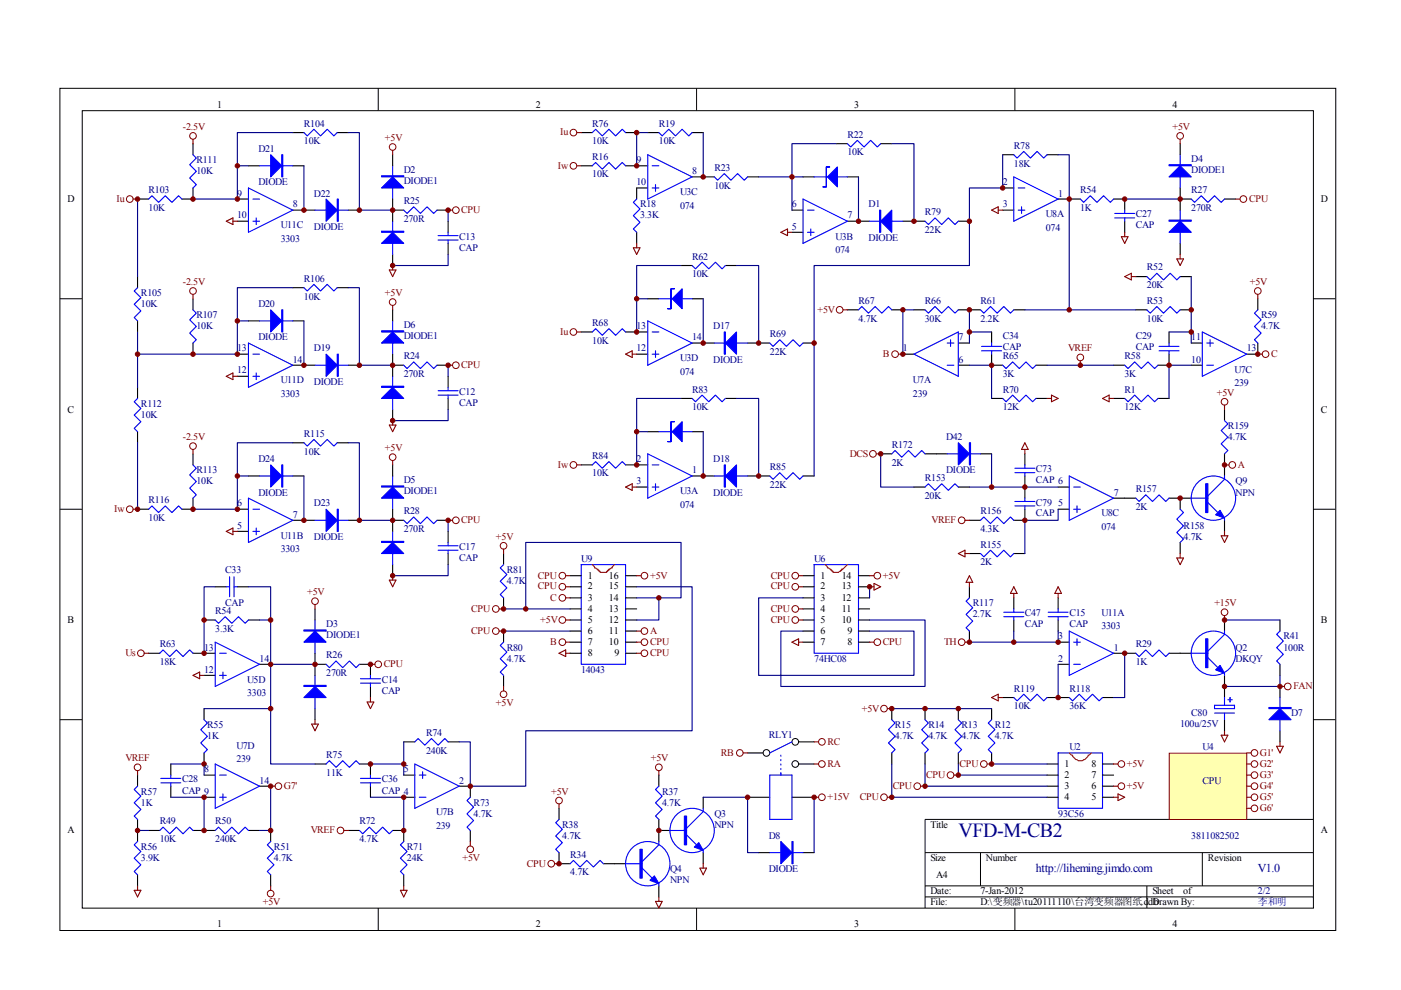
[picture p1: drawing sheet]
<svg xmlns="http://www.w3.org/2000/svg" width="297mm" height="210mm" viewBox="0 0 297 210" stroke-linecap="round" stroke-linejoin="round" font-family="sans-serif">
<g fill="none" stroke="#000" stroke-width=".21">
<path d="M12.7 18.7h270.5v178.6h-270.5zM80.2 18.7v4.7M147.7 18.7v4.7M215.2 18.7v4.7M17.4 23.5h261.1v169h-261.1zM12.7 63.3h4.7M278.4 63.3h4.7M12.7 108h4.7M278.4 108h4.7M12.7 152.6h4.7M278.4 152.6h4.7M278.4 173.7h-82.3v18.8"/>
<path d="M80.2 192.5v4.7M147.7 192.5v4.7M196.1 180.8h82.3M196.1 187.8h82.3M196.1 190.2h82.3M207.9 180.8v7M215.2 192.5v4.7M243.2 187.8v4.7M254.9 180.8v7"/>
<circle cx="162.5" cy="159.6" r=".71"/>
<circle cx="168.6" cy="157.3" r=".71"/>
<circle cx="168.6" cy="162" r=".7"/>
</g>
<g fill="none" stroke="#000" stroke-width=".23">
<path d="M40.9 39.9v2.3h-2.3M40.9 30.5v2.3M52.7 35.2h2.3M62.1 35.2h2.3M62.1 28.1h2.3M71.5 28.1h2.3M83.2 32.8v2.4M123.2 35.2h2.4M123.2 28.1h2.4M132.6 35.2h4.7M132.6 28.1h2.4M137.3 28.1h2.4"/>
<path d="M137.3 39.9h-2.3v2.3M146.7 28.1h2.4M146.7 37.5h4.7M158.5 37.5h2.4M170.3 37.5h2.3M177.3 30.5h2.4M179.7 37.5h2.3M186.7 30.5h2.4M212.6 39.9h2.3M212.6 32.8h2.3M222 32.8h2.3M250.2 30.5v2.3"/>
<path d="M250.2 39.9v4.7M29.2 42.2h2.3M29.2 58.6v2.4M50.3 42.2h2.4M50.3 46.9h2.4M62.1 44.6h4.7M73.8 44.6h2.4M83.2 44.6h2.4M83.2 42.2v4.7M83.2 53.9v2.4M92.7 44.6h2.3M95 46.9v2.4"/>
<path d="M95 51.6v2.3M135 49.3v2.3M144.4 56.3h2.3M153.8 56.3h2.4M167.9 44.6h2.4M167.9 49.3h2.4M179.7 46.9h4.7M191.4 46.9h4.7M203.2 46.9h2.3M212.6 44.6h2.3M224.3 42.2h4.7M236.1 42.2h2.4v2.4"/>
<path d="M238.5 46.9v2.4M240.8 58.6h2.4M250.2 42.2h2.4M250.2 51.6v2.3M250.2 58.6h2.4M259.6 42.2h2.4M29.2 68v2.4M40.9 63.3v2.4M40.9 72.7v2.4M50.3 75.1h2.4M50.3 79.8h2.4M52.7 68h2.3"/>
<path d="M62.1 77.4h4.7M62.1 68h2.3M62.1 61h2.3M71.5 61h2.3M73.8 77.4h2.4M83.2 65.7v2.3M83.2 75.1v4.7M83.2 77.4h2.4M92.7 77.4h2.3M95 79.8v2.3M123.2 70.4h2.4M132.6 70.4h4.7"/>
<path d="M135 75.1h2.3M137.3 63.3h2.4M146.7 72.7h4.7M146.7 63.3h2.4M158.5 72.7h4.7M170.3 72.7h2.3M179.7 65.7h2.3M189.1 65.7h2.3M191.4 75.1h2.4M193.8 65.7h2.3M203.2 77.4h2.3M203.2 72.7h2.3"/>
<path d="M203.2 65.7h4.7M210.2 75.1v2.3h2.4M210.2 70.4v2.3M214.9 65.7h2.4M219.6 77.4h2.4M236.1 77.4h2.4M240.8 65.7h2.4M247.9 75.1v2.3h-2.4M247.9 70.4v2.3M250.2 65.7h2.4M252.6 77.4h2.3M252.6 72.7h2.3"/>
<path d="M266.7 72.7v2.4h-2.4M266.7 63.3v2.4M29.2 82.1v2.4M29.2 91.5v2.4M40.9 96.2v2.4M62.1 93.9h2.3M71.5 93.9h2.3M83.2 86.8v2.4M83.2 98.6v2.3M95 84.5v2.3M123.2 98.6h2.4M132.6 98.6h4.7"/>
<path d="M137.3 91.5h2.4M144.4 84.5h2.3M146.7 91.5h2.4M153.8 84.5h2.4M186.7 96.2h2.4M196.1 96.2h4.7M207.9 96.2h2.3M210.2 84.5h2.4M217.3 96.2v2.4M219.6 84.5h2.4M236.1 84.5h2.4M245.5 84.5h2.4"/>
<path d="M259.6 86.8v2.4M259.6 96.2v4.7M29.2 108h2.3M40.9 105.6v2.4h-2.3M50.3 108h2.4M50.3 112.7h2.4M52.7 100.9h2.3M62.1 110.3h4.7M62.1 100.9h2.3M73.8 110.3h2.4M83.2 108v4.7M83.2 119.7v2.4"/>
<path d="M83.2 110.3h2.4M92.7 110.3h2.3M95 112.7v2.3M95 117.4v2.3M106.8 117.4v2.3M135 103.3h2.3M146.7 100.9h4.7M158.5 100.9h4.7M170.3 100.9h2.3M193.8 103.3h2.3M203.2 103.3h2.3M205.5 110.3h2.4"/>
<path d="M205.5 117.4h2.4M214.9 117.4h2.4M217.3 108v2.3h-2.4M217.3 100.9v4.7M224.3 108h2.4M224.3 103.3h2.4M236.1 105.6h4.7M247.9 105.6h4.7M250.2 105.6v2.4M250.2 115v2.4M259.6 110.3v2.4M31.5 138.5h2.4"/>
<path d="M40.9 138.5h4.7M43.3 131.5h2.3M45.6 124.4h2.4M50.3 124.4h2.4M52.7 131.5h2.3M66.8 129.1v2.4M66.8 138.5v4.7M106.8 126.8v2.3M106.8 133.8v2.4M120.9 138.5h2.3M120.9 131.5h2.3M120.9 124.4h2.3"/>
<path d="M120.9 136.2h2.3M120.9 122.1h2.3M120.9 126.8h2.3M120.9 129.1h2.3M120.9 133.8h2.3M132.6 138.5h2.4M132.6 131.5h2.4M132.6 124.4h2.4M132.6 136.2h2.4M132.6 122.1h2.4M132.6 126.8h2.4M132.6 129.1h2.4"/>
<path d="M132.6 133.8h2.4M170.3 131.5h2.3M170.3 124.4h2.3M170.3 136.2h2.3M170.3 122.1h2.3M170.3 126.8h2.3M170.3 129.1h2.3M170.3 133.8h2.3M182 131.5h2.4M182 124.4h2.4M182 136.2h2.4M182 122.1h2.4"/>
<path d="M182 126.8h2.4M182 129.1h2.4M182 133.8h2.4M205.5 124.4v2.4M205.5 133.8v2.4M214.9 126.8v2.3M214.9 131.5v2.3M224.3 136.2h2.4M224.3 126.8v2.3M224.3 131.5v2.3M236.1 138.5h4.7M247.9 138.5h4.7"/>
<path d="M259.6 131.5v2.3M271.4 131.5v2.3M43.3 143.2h2.3M43.3 150.2v2.4M43.3 159.6v2.4M55 140.9h2.4M66.8 140.9h2.3M66.8 150.2v2.4M76.2 140.9h2.3v2.3M78.5 145.5v2.4M85.6 157.3h2.4M95 157.3h2.4"/>
<path d="M106.8 143.2v2.3M158.5 159.6h3.3M169.3 157.3h3.3M189.1 150.2v2.4M189.1 159.6v2.4M196.1 150.2v2.4M196.1 159.6v2.4M203.2 150.2v2.4M203.2 159.6v2.4M210.2 150.2v2.4M210.2 159.6v2.4M212.6 147.9h2.3"/>
<path d="M222 147.9h4.7M224.3 140.9h2.4M233.8 147.9h2.3M259.6 143.2v4.7M259.6 152.6v2.3M271.4 140.9v2.3M271.4 145.5v2.4M271.4 154.9v2.4M29.2 164.3v2.4M29.2 173.7v4.7M31.5 176.1h2.4M36.2 162v2.3"/>
<path d="M36.2 166.7v2.3M40.9 176.1h4.7M43.3 164.3h2.3M43.3 169h2.3M52.7 176.1h2.3M55 166.7h2.4M57.4 176.1v2.3M66.8 162h2.3M73.8 176.1h2.4M76.2 162h2.3v2.3M78.5 166.7v2.3M83.2 176.1h2.4v2.3"/>
<path d="M85.6 164.3h2.4M85.6 169h2.4M97.4 166.7h2.3v2.3M99.7 176.1v2.3M118.5 171.4v2.3M139.7 176.1h2.3M139.7 164.3v2.4M139.7 173.7v4.7M149.1 169v2.4M158.5 169h4.7M167.9 169h4.7M169.3 162h3.3"/>
<path d="M222 164.3h2.3M222 169h2.3M222 166.7h2.3M222 162h2.3M233.8 164.3h2.3M233.8 169h2.3M233.8 166.7h2.3M233.8 162h2.3M29.2 185.5v2.3M57.4 185.5v2.3M85.6 185.5v2.3M118.5 180.8v2.3h2.4"/>
<path d="M127.9 183.1h4.7M139.7 187.8v2.4M149.1 180.8v2.3M160.9 180.8h2.3M170.3 180.8h2.3"/>
</g>
<g fill="none" stroke="#00f" stroke-width=".23">
<path d="M40.9 32.8l.7 .7-1.4 1.4 1.4 1.4-1.4 1.4 1.4 1.5-.7 .7M52.7 39.9l9.4 4.7-9.4 4.7zM55 35.2h7.1M64.4 28.1l.7 .7 1.5-1.4 1.4 1.4 1.4-1.4 1.4 1.4 .7-.7M83.2 35.2v7M125.6 28.1l.7-.7 1.4 1.4 1.4-1.4 1.4 1.4 1.4-1.4 .7 .7M125.6 35.2l.7-.7 1.4 1.4 1.4-1.4 1.4 1.4 1.4-1.4 .7 .7M137.3 32.8l9.4 4.7-9.4 4.7zM138.3 35.2h1.4M138.3 39.9h1.4M139 39.2v1.4M139.7 28.1l.7 .7 1.4-1.4 1.4 1.4 1.4-1.4 1.4 1.4 .7-.7"/>
<path d="M151.4 37.5l.8 .7 1.4-1.4 1.4 1.4 1.4-1.4 1.4 1.4 .7-.7M172.6 37.5h7.1M179.7 30.5l.7 .7 1.4-1.4 1.4 1.4 1.4-1.4 1.4 1.4 .7-.7M214.9 32.8l.7 .7 1.5-1.4 1.4 1.4 1.4-1.4 1.4 1.4 .7-.7M214.9 37.5l9.4 4.7-9.4 4.7zM215.9 39.9h1.4M250.2 32.8v7.1M31.5 42.2l.7-.7 1.4 1.4 1.4-1.4 1.4 1.4 1.5-1.4 .7 .7M53.6 42.2h1.4M53.6 46.9h1.4M54.3 46.2v1.4M66.8 44.6h7"/>
<path d="M83.2 46.9v7M85.6 44.6l.7 .7 1.4-1.4 1.4 1.4 1.4-1.4 1.4 1.4 .8-.7M92.9 50h4.2M92.9 50.9h4.2M95 49.3v.7M95 50.9v.7M135 42.2l-.7 .7 1.4 1.4-1.4 1.4 1.4 1.4-1.4 1.4 .7 .8M146.7 56.3l.7 .7 1.5-1.4 1.4 1.4 1.4-1.4 1.4 1.4 .7-.7M170.3 42.2l9.4 4.7-9.4 4.7zM171.2 44.6h1.4M171.2 49.3h1.4M171.9 48.5v1.5"/>
<path d="M184.4 46.9h7M196.1 46.9l.7 .7 1.4-1.4 1.5 1.4 1.4-1.4 1.4 1.4 .7-.7M215.9 44.6h1.4M216.6 43.9v1.4M229 42.2l.8 .7 1.4-1.4 1.4 1.4 1.4-1.4 1.4 1.4 .7-.7M236.3 45.3h4.3M236.3 46.2h4.3M238.5 44.6v.7M238.5 46.2v.7M243.2 58.6l.7 .7 1.4-1.4 1.4 1.4 1.4-1.4 1.4 1.4 .7-.7M250.2 44.6v7M252.6 42.2l.7 .7 1.4-1.4 1.4 1.4 1.4-1.4 1.4 1.4 .7-.7"/>
<path d="M29.2 61l-.7 .7 1.4 1.4-1.4 1.4 1.4 1.4-1.4 1.4 .7 .7M40.9 65.7l.7 .7-1.4 1.4 1.4 1.4-1.4 1.4 1.4 1.4-.7 .7M52.7 72.7l9.4 4.7-9.4 4.7zM53.6 75.1h1.4M53.6 79.8h1.4M54.3 79.1v1.4M55 68h7.1M64.4 61l.7 .7 1.5-1.4 1.4 1.4 1.4-1.4 1.4 1.4 .7-.7M66.8 77.4h7M83.2 68v7.1M83.2 79.8v7M85.6 77.4l.7 .7 1.4-1.4 1.4 1.4 1.4-1.4 1.4 1.4 .8-.7"/>
<path d="M125.6 70.4l.7-.7 1.4 1.4 1.4-1.4 1.4 1.4 1.4-1.4 .7 .7M137.3 68l9.4 4.7-9.4 4.7zM138.3 75.1h1.4M138.3 70.4h1.4M139 74.4v1.4M139.7 63.3h7M151.4 72.7h7.1M163.2 72.7l.7 .7 1.4-1.4 1.4 1.4 1.4-1.4 1.5 1.4 .7-.7M182 65.7l.7-.7 1.4 1.4 1.4-1.4 1.5 1.4 1.4-1.4 .7 .7M193.8 75.1l9.4-4.7v9.4zM196.1 65.7l.7 .7 1.4-1.4 1.5 1.4 1.4-1.4 1.4 1.4 .7-.7M200.8 77.4h1.4"/>
<path d="M200.8 72.7h1.4M201.5 72v1.4M207.9 65.7l.7 .7 1.4-1.4 1.4 1.4 1.4-1.4 1.4 1.4 .7-.7M208.1 73.4h4.3M208.1 74.4h4.3M210.2 72.7v.7M210.2 74.4v.7M212.6 77.4l.7 .7 1.4-1.4 1.4 1.4 1.4-1.4 1.4 1.4 .7-.7M238.5 77.4l.7 .7 1.4-1.4 1.4 1.4 1.4-1.4 1.4 1.4 .7-.7M243.2 65.7l.7 .7 1.4-1.4 1.4 1.4 1.4-1.4 1.4 1.4 .7-.7M245.7 73.4h4.3M245.7 74.4h4.3"/>
<path d="M247.9 72.7v.7M247.9 74.4v.7M254.9 70.4l9.4 4.7-9.4 4.7zM255.9 77.4h1.4M255.9 72.7h1.4M256.6 72v1.4M266.7 65.7l-.7 .7 1.4 1.4-1.4 1.4 1.4 1.4-1.4 1.4 .7 .7M29.2 84.5l-.7 .7 1.4 1.4-1.4 1.4 1.4 1.4-1.4 1.4 .7 .7M40.9 98.6l.7 .7-1.4 1.4 1.4 1.4-1.4 1.4 1.4 1.4-.7 .7M64.4 93.9l.7 .7 1.5-1.4 1.4 1.4 1.4-1.4 1.4 1.4 .7-.7M92.9 82.8h4.2M92.9 83.8h4.2"/>
<path d="M95 82.1v.7M95 83.8v.7M125.6 98.6l.7-.7 1.4 1.4 1.4-1.4 1.4 1.4 1.4-1.4 .7 .7M137.3 96.2l9.4 4.7-9.4 4.7zM138.3 98.6h1.4M139.7 91.5h7M146.7 84.5l.7 .7 1.5-1.4 1.4 1.4 1.4-1.4 1.4 1.4 .7-.7M189.1 96.2l.7-.7 1.4 1.4 1.4-1.4 1.4 1.4 1.4-1.4 .7 .7M200.8 96.2h7.1M212.6 84.5l.7 .7 1.4-1.4 1.4 1.4 1.4-1.4 1.4 1.4 .7-.7M215.2 99.3h4.2M217.3 98.6v.7"/>
<path d="M238.5 84.5l.7 .7 1.4-1.4 1.4 1.4 1.4-1.4 1.4 1.4 .7-.7M259.6 89.2l.7 .7-1.4 1.4 1.4 1.4-1.4 1.4 1.4 1.4-.7 .7M31.5 108l.7-.7 1.4 1.4 1.4-1.4 1.4 1.4 1.5-1.4 .7 .7M52.7 105.6l9.4 4.7-9.4 4.7zM53.6 108h1.4M53.6 112.7h1.4M54.3 112v1.4M55 100.9h7.1M66.8 110.3h7M83.2 100.9v7.1M83.2 112.7v7M85.6 110.3l.7 .7 1.4-1.4 1.4 1.4 1.4-1.4 1.4 1.4 .8-.7"/>
<path d="M92.9 115.7h4.2M92.9 116.7h4.2M95 115v.7M95 116.7v.7M106.8 119.7l-.7 .7 1.4 1.4-1.4 1.4 1.4 1.4-1.4 1.5 .7 .7M123.2 119.7h9.4v21.2h-9.4zM138.3 103.3h1.4M139 102.6v1.4M151.4 100.9h7.1M163.2 100.9l.7 .7 1.4-1.4 1.4 1.4 1.4-1.4 1.5 1.4 .7-.7M172.6 119.7h9.4v18.8h-9.4zM196.1 103.3l.7-.7 1.4 1.4 1.5-1.4 1.4 1.4 1.4-1.4 .7 .7"/>
<path d="M207.9 110.3l.7-.7 1.4 1.4 1.4-1.4 1.4 1.4 1.4-1.4 .7 .7M207.9 117.4l.7 .7 1.4-1.4 1.4 1.4 1.4-1.4 1.4 1.4 .7-.7M215.2 100.2h4.2M215.2 106.3h4.2M215.2 107.3h4.2M217.3 100.2v.7M217.3 105.6v.7M217.3 107.3v.7M226.7 100.9l9.4 4.7-9.4 4.7zM227.6 108h1.4M227.6 103.3h1.4M228.3 107.3v1.4"/>
<path d="M240.8 105.6l.7 .7 1.4-1.4 1.4 1.4 1.4-1.4 1.5 1.4 .7-.7M250.2 108l.7 .7-1.4 1.4 1.4 1.4-1.4 1.4 1.4 1.4-.7 .7M252.6 105.6h3.5M256.1 106.6l2.1 2.1M259.6 100.9v.7l-3.5 3.5M259.6 109.8v.5M33.9 138.5l.7-.7 1.4 1.4 1.4-1.4 1.4 1.4 1.4-1.4 .7 .7M45.6 131.5l.7 .7 1.4-1.4 1.4 1.4 1.5-1.4 1.4 1.4 .7-.7M45.6 136.2l9.4 4.7-9.4 4.6zM46.6 138.5h1.4M48 124.4h.7M48.7 122.3v4.2"/>
<path d="M49.6 124.4h.7M49.6 122.3v4.2M66.8 131.5v7M106.8 136.2l-.7 .7 1.4 1.4-1.4 1.4 1.4 1.4-1.4 1.4 .7 .7M205.5 126.8l-.7 .7 1.4 1.4-1.4 1.4 1.4 1.4-1.4 1.4 .7 .7M212.8 129.8h4.3M212.8 130.8h4.3M214.9 129.1v.7M214.9 130.8v.7M222.2 129.8h4.3M222.2 130.8h4.3M224.3 129.1v.7"/>
<path d="M224.3 130.8v.7M226.7 133.8l9.4 4.7-9.4 4.7zM227.6 136.2h1.4M228.3 135.4v1.5M240.8 138.5l.7 .7 1.4-1.4 1.4 1.4 1.4-1.4 1.5 1.4 .7-.7M252.6 138.5h3.5M256.1 139.4l2.1 2.2M259.6 133.8v.7l-3.5 3.5M271.4 133.8l-.7 .7 1.4 1.4-1.4 1.4 1.4 1.4-1.4 1.4 .7 .8M43.3 152.6l.7 .7-1.4 1.4 1.4 1.4-1.4 1.4 1.4 1.4-.7 .7M46.6 143.2h1.4M47.3 142.5v1.4"/>
<path d="M66.8 143.2v7M69.1 140.9l.7 .7 1.5-1.5 1.4 1.5 1.4-1.5 1.4 1.5 .7-.7M76.4 143.9h4.3M76.4 144.8h4.3M78.5 143.2v.7M78.5 144.8v.7M88 157.3l.7-.7 1.4 1.4 1.4-1.4 1.4 1.4 1.4-1.4 .7 .7M167.9 157.3l-4.7 2.3M189.1 152.6l.7 .7-1.4 1.4 1.4 1.4-1.4 1.4 1.4 1.4-.7 .7M196.1 152.6l.7 .7-1.4 1.4 1.4 1.4-1.4 1.4 1.4 1.4-.7 .7M203.2 152.6l.7 .7-1.4 1.4 1.4 1.4-1.4 1.4 1.4 1.4-.7 .7M210.2 152.6l-.7 .7 1.4 1.4-1.4 1.4 1.4 1.4-1.4 1.4 .7 .7"/>
<path d="M214.9 147.9l.7 .7 1.5-1.4 1.4 1.4 1.4-1.4 1.4 1.4 .7-.7M224.3 159.6h9.5v11.8h-9.5zM226.7 147.9l.7 .7 1.4-1.4 1.4 1.4 1.4-1.4 1.4 1.4 .8-.7M227.6 140.9h1.4M257.5 149.5h4.2v.7h-4.2zM257.5 151.2h4.2M259.6 142.7v.5M259.6 147.9v1.6M259.6 151.2v1.4M260.3 148.4h1M260.8 147.9v.9M271.4 147.9v7"/>
<path d="M29.2 166.7l-.7 .7 1.4 1.4-1.4 1.4 1.4 1.4-1.4 1.4 .7 .7M29.2 178.4l-.7 .7 1.4 1.4-1.4 1.5 1.4 1.4-1.4 1.4 .7 .7M33.9 176.1l.7-.7 1.4 1.4 1.4-1.4 1.4 1.4 1.4-1.4 .7 .7M34.1 165h4.2M34.1 166h4.2M36.2 164.3v.7M36.2 166v.7M45.6 176.1l.7-.7 1.4 1.4 1.4-1.4 1.5 1.4 1.4-1.4 .7 .7M45.6 162l9.4 4.7-9.4 4.7zM46.6 164.3h1.4M46.6 169h1.4M47.3 168.3v1.4"/>
<path d="M57.4 178.4l-.7 .7 1.4 1.4-1.4 1.5 1.4 1.4-1.4 1.4 .7 .7M69.1 162l.7-.7 1.5 1.4 1.4-1.4 1.4 1.4 1.4-1.4 .7 .7M76.2 176.1l.7 .7 1.4-1.4 1.4 1.4 1.4-1.4 1.4 1.4 .7-.7M76.4 165h4.3M76.4 166h4.3M78.5 164.3v.7M78.5 166v.7M85.6 178.4l-.7 .7 1.4 1.4-1.4 1.5 1.4 1.4-1.4 1.4 .7 .7M88 162l9.4 4.7-9.4 4.7zM88.9 164.3h1.4M88.9 169h1.4M89.6 163.6v1.4"/>
<path d="M99.7 169l-.7 .7 1.4 1.4-1.4 1.5 1.4 1.4-1.4 1.4 .7 .7M118.5 173.7l-.7 .7 1.4 1.4-1.4 1.5 1.4 1.4-1.4 1.4 .7 .7M139.7 178.4v.7l-3.5 3.6M139.7 166.7l-.7 .7 1.4 1.4-1.4 1.4 1.4 1.4-1.4 1.4 .7 .7M142 176.1h3.6M145.6 177l2.1 2.1M149.1 171.4v.7l-3.5 3.5M163.2 164.3h4.7v9.4h-4.7zM165.6 160.1v.2M165.6 161.1v.2M165.6 162v.2M165.6 162.9v.3"/>
<path d="M165.6 163.9v.4M120.9 183.1l.7-.7 1.4 1.4 1.4-1.4 1.4 1.4 1.4-1.4 .7 .7M132.6 183.1h3.6M136.2 184.1l2.1 2.1M139.7 187.4v.4M149.1 180.3v.5M163.2 180.8h7.1"/>
<circle cx="257.3" cy="105.6" r="4.7"/>
<circle cx="257.3" cy="138.5" r="4.7"/>
<circle cx="146.7" cy="176.1" r="4.7"/>
<circle cx="137.3" cy="183.1" r="4.7"/>
</g>
<g fill="#00f" stroke="#00f" stroke-width=".23">
<path d="M57.4 32.8l2.3 2.4-2.3 2.3z"/>
<path d="M69.1 42.2l2.4 2.4-2.4 2.3z"/>
<path d="M80.9 51.6l2.3-2.3 2.4 2.3z"/>
<path d="M83.2 37.5l2.4 2.4h-4.7z"/>
<path d="M57.4 65.7l2.3 2.3-2.3 2.4z"/>
<path d="M69.1 75.1l2.4 2.3-2.4 2.4z"/>
<path d="M83.2 82.1l2.4 2.4h-4.7z"/>
<path d="M83.2 70.4l2.4 2.3h-4.7z"/>
<path d="M57.4 98.6l2.3 2.3-2.3 2.4z"/>
<path d="M69.1 108l2.4 2.3-2.4 2.4z"/>
<path d="M83.2 115l2.4 2.4h-4.7z"/>
<path d="M83.2 103.3l2.4 2.3h-4.7z"/>
<path d="M142.5 63.3l2.1-2.1v4.3z"/>
<path d="M153.8 72.7l2.4-2.3v4.7z"/>
<path d="M142.5 91.5l2.1-2.1v4.2z"/>
<path d="M153.8 100.9l2.4-2.3v4.7z"/>
<path d="M175.4 37.5l2.2-2.1v4.2z"/>
<path d="M186.7 46.9l2.4-2.3v4.7z"/>
<path d="M247.9 49.3l2.3-2.4 2.4 2.4z"/>
<path d="M247.9 37.5l2.3-2.3 2.4 2.3z"/>
<path d="M64.4 147.9l2.4-2.4 2.3 2.4z"/>
<path d="M64.4 136.2l2.4-2.4 2.3 2.4z"/>
<path d="M203.2 93.9l2.3 2.3-2.3 2.4z"/>
<path d="M258.7 108.2l.9 1.6-1.9-.7z"/>
<path d="M258.7 141.1l.9 1.6-1.9-.7z"/>
<path d="M269 152.6l2.4-2.4 2.3 2.4z"/>
<path d="M165.6 178.4l2.3 2.4-2.3 2.3z"/>
<path d="M147.2 179.6l1-.9 .9 1.6z"/>
<path d="M138.7 185.7l1 1.7-1.9-.7z"/>
<path d="M59.7 32.8h.3v4.7h-.3z" fill-rule="evenodd"/>
<path d="M71.5 42.2h.2v4.7h-.2z" fill-rule="evenodd"/>
<path d="M80.9 49h4.7v.3h-4.7z" fill-rule="evenodd"/>
<path d="M80.9 37.3h4.7v.2h-4.7z" fill-rule="evenodd"/>
<path d="M59.7 65.7h.3v4.7h-.3z" fill-rule="evenodd"/>
<path d="M71.5 75.1h.2v4.7h-.2z" fill-rule="evenodd"/>
<path d="M80.9 81.9h4.7v.2h-4.7z" fill-rule="evenodd"/>
<path d="M80.9 70.2h4.7v.2h-4.7z" fill-rule="evenodd"/>
<path d="M59.7 98.6h.3v4.7h-.3z" fill-rule="evenodd"/>
<path d="M71.5 108h.2v4.7h-.2z" fill-rule="evenodd"/>
<path d="M80.9 114.8h4.7v.2h-4.7z" fill-rule="evenodd"/>
<path d="M80.9 103h4.7v.3h-4.7z" fill-rule="evenodd"/>
<path d="M142.3 61.2h.7h-.7v4.3h-.7h.7z" fill-rule="evenodd"/>
<path d="M153.6 70.4h.2v4.7h-.2z" fill-rule="evenodd"/>
<path d="M142.3 89.4h.7h-.7v4.2h-.7h.7z" fill-rule="evenodd"/>
<path d="M153.6 98.6h.2v4.7h-.2z" fill-rule="evenodd"/>
<path d="M175.2 35.4h.7h-.7v4.2h-.7h.7z" fill-rule="evenodd"/>
<path d="M186.5 44.6h.2v4.7h-.2z" fill-rule="evenodd"/>
<path d="M247.9 46.7h4.7v.2h-4.7z" fill-rule="evenodd"/>
<path d="M247.9 34.9h4.7v.3h-4.7z" fill-rule="evenodd"/>
<path d="M64.4 145.3h4.7v.2h-4.7z" fill-rule="evenodd"/>
<path d="M64.4 133.6h4.7v.2h-4.7z" fill-rule="evenodd"/>
<path d="M205.5 93.9h.3v4.7h-.3z" fill-rule="evenodd"/>
<path d="M255.6 102.6h.5v6.1h-.5z" fill-rule="evenodd"/>
<path d="M255.6 135.4h.5v6.2h-.5z" fill-rule="evenodd"/>
<path d="M269 150h4.7v.2h-4.7z" fill-rule="evenodd"/>
<path d="M167.9 178.4h.2v4.7h-.2z" fill-rule="evenodd"/>
<path d="M145.1 173h.5v6.1h-.5z" fill-rule="evenodd"/>
<path d="M135.7 180.1h.5v6.1h-.5z" fill-rule="evenodd"/>
</g>
<g fill="none" stroke="#800000" stroke-width=".21">
<circle cx="40.9" cy="28.8" r=".7"/>
<circle cx="83.2" cy="31.2" r=".7"/>
<circle cx="121.6" cy="35.2" r=".71"/>
<circle cx="121.6" cy="28.1" r=".7"/>
<circle cx="250.2" cy="28.8" r=".71"/>
<circle cx="27.5" cy="42.2" r=".71"/>
<circle cx="96.7" cy="44.6" r=".7"/>
<circle cx="263.6" cy="42.2" r=".71"/>
<circle cx="40.9" cy="61.7" r=".7"/>
<circle cx="83.2" cy="64" r=".7"/>
<circle cx="96.7" cy="77.4" r=".7"/>
<circle cx="121.6" cy="70.4" r=".7"/>
<circle cx="178" cy="65.7" r=".71"/>
<circle cx="189.8" cy="75.1" r=".71"/>
<circle cx="229" cy="75.8" r=".7"/>
<circle cx="266.7" cy="61.7" r=".71"/>
<circle cx="268.3" cy="75.1" r=".71"/>
<circle cx="40.9" cy="94.6" r=".7"/>
<circle cx="83.2" cy="96.9" r=".7"/>
<circle cx="121.6" cy="98.6" r=".71"/>
<circle cx="185.1" cy="96.2" r=".71"/>
<circle cx="259.6" cy="85.2" r=".71"/>
<circle cx="261.3" cy="98.6" r=".71"/>
<circle cx="27.5" cy="108" r=".71"/>
<circle cx="96.7" cy="110.3" r=".71"/>
<circle cx="106.8" cy="115.7" r=".71"/>
<circle cx="203.9" cy="110.3" r=".71"/>
<circle cx="29.9" cy="138.5" r=".7"/>
<circle cx="66.8" cy="127.5" r=".71"/>
<circle cx="105.1" cy="129.1" r=".71"/>
<circle cx="105.1" cy="133.8" r=".7"/>
<circle cx="119.2" cy="126.8" r=".71"/>
<circle cx="119.2" cy="124.4" r=".71"/>
<circle cx="119.2" cy="136.2" r=".71"/>
<circle cx="119.2" cy="122.1" r=".71"/>
<circle cx="119.2" cy="131.5" r=".71"/>
<circle cx="136.6" cy="133.8" r=".7"/>
<circle cx="136.6" cy="138.5" r=".7"/>
<circle cx="136.6" cy="136.2" r=".7"/>
<circle cx="136.6" cy="122.1" r=".7"/>
<circle cx="168.6" cy="129.1" r=".71"/>
<circle cx="168.6" cy="124.4" r=".7"/>
<circle cx="168.6" cy="122.1" r=".7"/>
<circle cx="168.6" cy="131.5" r=".7"/>
<circle cx="186" cy="136.2" r=".71"/>
<circle cx="186" cy="122.1" r=".71"/>
<circle cx="203.9" cy="136.2" r=".7"/>
<circle cx="259.6" cy="129.8" r=".71"/>
<circle cx="80.2" cy="140.8" r=".71"/>
<circle cx="106.8" cy="147.2" r=".7"/>
<circle cx="156.9" cy="159.6" r=".71"/>
<circle cx="174.3" cy="157.3" r=".71"/>
<circle cx="187.4" cy="150.2" r=".7"/>
<circle cx="273" cy="145.5" r=".71"/>
<circle cx="29.2" cy="162.7" r=".71"/>
<circle cx="59" cy="166.7" r=".71"/>
<circle cx="72.2" cy="176.1" r=".71"/>
<circle cx="118.5" cy="169.7" r=".7"/>
<circle cx="139.7" cy="162.7" r=".71"/>
<circle cx="174.3" cy="162" r=".71"/>
<circle cx="174.3" cy="169" r=".71"/>
<circle cx="187.4" cy="169" r=".7"/>
<circle cx="194.5" cy="166.7" r=".71"/>
<circle cx="201.5" cy="164.3" r=".71"/>
<circle cx="208.6" cy="162" r=".71"/>
<circle cx="237.8" cy="162" r=".71"/>
<circle cx="237.8" cy="166.7" r=".71"/>
<circle cx="57.4" cy="189.5" r=".71"/>
<circle cx="99.7" cy="180.1" r=".7"/>
<circle cx="116.9" cy="183.1" r=".7"/>
</g>
<g fill="none" stroke="#800000" stroke-width=".23">
<path d="M40.9 29.5v1M83.2 31.9v.9M122.3 28.1h.9M122.3 35.2h.9M250.2 29.5v1M28.2 42.2h1M48 46.9l1.4-.7v1.4zM49.4 46.9h.9M82.5 57.2h1.5l-.8 1.4zM83.2 56.3v.9M95 44.6h.9M134.3 52.5h1.4l-.7 1.4z"/>
<path d="M135 51.6v.9M165.6 49.3l1.4-.8v1.5zM167 49.3h.9M210.2 44.6l1.4-.7v1.4zM211.6 44.6h1M237.7 50.2h1.5l-.7 1.4zM238.5 49.3v.9M238.5 58.6l1.4-.7v1.4zM239.9 58.6h.9M249.5 54.9h1.4l-.7 1.4zM250.2 53.9v1M262 42.2h.9"/>
<path d="M40.9 62.4v.9M48 79.8l1.4-.7v1.4zM49.4 79.8h.9M83.2 64.8v.9M95 77.4h.9M122.3 70.4h.9M132.6 75.1l1.4-.7v1.4zM134 75.1h1M178.7 65.7h1M190.5 75.1h.9M229 76.5v.9M266.7 75.1h.9"/>
<path d="M266.7 62.4v.9M40.9 95.3v.9M82.5 90.1h1.5l-.8 1.4zM83.2 89.2v.9M83.2 97.6v1M122.3 98.6h.9M185.8 96.2h.9M217.3 93.9l.7 1.4h-1.4zM217.3 95.3v.9M222 84.5h.9M222.9 83.8l1.4 .7-1.4 .7zM233.8 84.5l1.4-.7v1.4z"/>
<path d="M235.2 84.5h.9M259.6 98.6h1M259.6 85.9v.9M28.2 108h1M48 112.7l1.4-.7v1.4zM49.4 112.7h.9M95 110.3h.9M106.8 116.4v1M132.6 103.3l1.4-.7v1.4zM134 103.3h1M203.2 117.4l1.4-.7v1.4zM204.6 110.3h.9"/>
<path d="M204.6 117.4h.9M249.5 118.3h1.4l-.7 1.4zM250.2 117.4v.9M258.9 113.6h1.4l-.7 1.4zM259.6 112.7v.9M30.6 138.5h.9M66.8 128.2v.9M82.5 123h1.5l-.8 1.4zM83.2 122.1v.9M105.8 129.1h1M105.8 133.8h1M118.5 138.5l1.4-.7v1.4z"/>
<path d="M119.9 138.5h1M119.9 136.2h1M119.9 122.1h1M119.9 124.4h1M119.9 131.5h1M119.9 126.8h1M135 138.5h.9M135 136.2h.9M135 122.1h.9M135 133.8h.9M167.9 136.2l1.4-.8v1.5zM169.3 136.2h1"/>
<path d="M169.3 122.1h1M169.3 124.4h1M169.3 129.1h1M169.3 131.5h1M184.4 136.2h.9M184.4 122.1h.9M184.4 124.4h.9M185.3 123.7l1.4 .7-1.4 .7zM204.6 136.2h.9M205.5 122.1l.7 1.4h-1.4zM205.5 123.5v.9M214.9 124.4l.7 1.4h-1.4z"/>
<path d="M214.9 125.8v1M224.3 124.4l.8 1.4h-1.5zM224.3 125.8v1M259.6 130.5v1M40.9 143.2l1.4-.7v1.4zM42.3 143.2h1M66.1 153.5h1.4l-.7 1.4zM66.8 152.6v.9M77.8 148.8h1.5l-.8 1.4zM78.5 147.9v.9M78.5 140.9h1M106.8 145.5v1"/>
<path d="M157.6 159.6h.9M172.6 157.3h1M188.1 150.2h1M210.2 147.9l1.4-.7v1.4zM211.6 147.9h1M258.9 155.9h1.4l-.7 1.4zM259.6 154.9v1M270.7 158.2h1.4l-.7 1.4zM271.4 157.3v.9M271.4 145.5h.9M29.2 163.4v.9M57.4 166.7h.9"/>
<path d="M72.9 176.1h.9M99.7 178.4v1M118.5 170.4v1M139.7 163.4v.9M172.6 162h1M172.6 169h1M188.1 169h1M195.2 166.7h.9M202.2 164.3h1M209.3 162h.9M236.1 166.7h.9M236.1 162h.9"/>
<path d="M236.1 169h.9M237 168.3l1.5 .7-1.5 .7zM28.5 188.8h1.4l-.7 1.4zM29.2 187.8v1M57.4 187.8v1M84.9 188.8h1.4l-.7 1.4zM85.6 187.8v1M117.6 183.1h.9M139 191.1h1.4l-.7 1.4zM139.7 190.2v.9M148.4 184.1h1.4l-.7 1.4zM149.1 183.1v1"/>
</g>
<g fill="none" stroke="#000080" stroke-width=".23">
<path d="M50.3 35.2h2.4M62.1 28.1h-11.8v14.1h-9.4M64.4 35.2v9.4M73.8 28.1h2.4v16.5h7M137.3 28.1h-2.3v7.1M149.1 28.1v9.4M160.9 37.5h9.4M177.3 30.5h-9.4v14.1M182 37.5v9.4M189.1 30.5h4.7v16.4M212.6 32.8v7.1h-7.1v16.4h-32.9v44.6M224.3 32.8h2.4v32.9"/>
<path d="M29.2 42.2v16.4M95 53.9v2.4h-11.8M95 44.6v2.3M144.4 56.3h-9.4v14.1M156.2 56.3h4.7v16.4M238.5 42.2h11.7M252.6 58.6v11.8h-4.7M29.2 70.4v11.7M50.3 68h2.4M62.1 61h-11.8v14.1h-21.1M64.4 68v9.4M73.8 61h2.4v16.4h7"/>
<path d="M95 77.4v2.4M135 63.3h2.3M149.1 63.3v9.4M193.8 65.7h-2.4v9.4M205.5 65.7v4.7h4.7M205.5 77.4h4.7v7.1M205.5 70.4v2.3M217.3 65.7h23.5M222 77.4h14.1M252.6 77.4h-4.7v7.1M252.6 70.4v2.3M29.2 93.9v14.1"/>
<path d="M62.1 93.9h-11.8v14.1h-9.4M73.8 93.9h2.4v16.4h7M95 86.8v2.4h-11.8M135 91.5h2.3M144.4 84.5h-9.4v14.1M149.1 91.5v9.4M156.2 84.5h4.7v16.4M186.7 96.2v7.1h7.1M210.2 96.2v7.1h-4.7M50.3 100.9h2.4M64.4 100.9v9.4M95 119.7v2.4h-11.8"/>
<path d="M95 110.3v2.4M210.2 103.3h14.1M224.3 108v2.3h-7v7.1M45.6 124.4h-2.3v14.1M52.7 124.4h4.7v16.5h9.4M55 131.5h2.4M106.8 129.1h14.1M106.8 133.8h14.1M135 124.4h11.7v30.5h-35.2v11.8h-11.8M135 126.8h9.4v-11.8h-32.9v14.1M139.7 126.8v4.7h-4.7M170.3 126.8h-9.4v16.4h32.9v-9.4h-9.4"/>
<path d="M184.4 131.5h11.7v14h-30.5v-11.7h4.7M184.4 124.4v2.4M214.9 133.8v2.4M224.3 133.8v2.4h-18.8M238.5 138.5v9.4h-2.4M259.6 131.5h11.8M57.4 140.9v9.3h-14.1M57.4 150.2v11.8h9.4M189.1 150.2h21.1M224.3 140.9v7M271.4 143.2v2.3h-11.8M29.2 176.1h2.3"/>
<path d="M36.2 169h7.1v7.1M36.2 162h7.1v2.3M57.4 166.7v9.4h-2.4M78.5 169h7.1v7.1M78.5 162h7.1v2.3M149.1 169h9.4v11.8h2.4M172.6 169v11.8M189.1 162v7h32.9M196.1 162v4.7h25.9M203.2 162v2.3h18.8M210.2 162h11.8"/>
</g>
<g fill="#800000" stroke="#800000" stroke-width=".21">
<circle cx="50.3" cy="42.2" r=".47"/>
<circle cx="64.4" cy="44.6" r=".47"/>
<circle cx="76.2" cy="44.6" r=".47"/>
<circle cx="83.2" cy="56.3" r=".47"/>
<circle cx="83.2" cy="44.6" r=".47"/>
<circle cx="40.9" cy="42.2" r=".47"/>
<circle cx="95" cy="44.6" r=".47"/>
<circle cx="50.3" cy="35.2" r=".47"/>
<circle cx="50.3" cy="75.1" r=".47"/>
<circle cx="64.4" cy="77.4" r=".47"/>
<circle cx="76.2" cy="77.4" r=".47"/>
<circle cx="83.2" cy="89.2" r=".47"/>
<circle cx="83.2" cy="77.4" r=".47"/>
<circle cx="40.9" cy="75.1" r=".47"/>
<circle cx="95" cy="77.4" r=".47"/>
<circle cx="50.3" cy="68" r=".47"/>
<circle cx="29.2" cy="75.1" r=".47"/>
<circle cx="50.3" cy="108" r=".47"/>
<circle cx="64.4" cy="110.3" r=".47"/>
<circle cx="76.2" cy="110.3" r=".47"/>
<circle cx="83.2" cy="122.1" r=".47"/>
<circle cx="83.2" cy="110.3" r=".47"/>
<circle cx="40.9" cy="108" r=".47"/>
<circle cx="95" cy="110.3" r=".47"/>
<circle cx="50.3" cy="100.9" r=".47"/>
<circle cx="29.2" cy="42.2" r=".47"/>
<circle cx="29.2" cy="108" r=".47"/>
<circle cx="135" cy="28.1" r=".47"/>
<circle cx="135" cy="35.2" r=".47"/>
<circle cx="149.1" cy="37.5" r=".47"/>
<circle cx="135" cy="70.4" r=".47"/>
<circle cx="149.1" cy="72.7" r=".47"/>
<circle cx="160.9" cy="72.7" r=".47"/>
<circle cx="135" cy="63.3" r=".47"/>
<circle cx="135" cy="98.6" r=".47"/>
<circle cx="149.1" cy="100.9" r=".47"/>
<circle cx="160.9" cy="100.9" r=".47"/>
<circle cx="135" cy="91.5" r=".47"/>
<circle cx="182" cy="46.9" r=".47"/>
<circle cx="193.8" cy="46.9" r=".47"/>
<circle cx="167.9" cy="37.5" r=".47"/>
<circle cx="250.2" cy="42.2" r=".47"/>
<circle cx="238.5" cy="42.2" r=".47"/>
<circle cx="212.6" cy="39.9" r=".47"/>
<circle cx="205.5" cy="46.9" r=".47"/>
<circle cx="172.6" cy="72.7" r=".47"/>
<circle cx="191.4" cy="75.1" r=".47"/>
<circle cx="191.4" cy="65.7" r=".47"/>
<circle cx="205.5" cy="65.7" r=".47"/>
<circle cx="205.5" cy="70.4" r=".47"/>
<circle cx="210.2" cy="77.4" r=".47"/>
<circle cx="247.9" cy="77.4" r=".47"/>
<circle cx="252.6" cy="70.4" r=".47"/>
<circle cx="226.7" cy="42.2" r=".47"/>
<circle cx="226.7" cy="65.7" r=".47"/>
<circle cx="252.6" cy="65.7" r=".47"/>
<circle cx="266.7" cy="75.1" r=".47"/>
<circle cx="229" cy="77.4" r=".47"/>
<circle cx="43.3" cy="138.5" r=".47"/>
<circle cx="43.3" cy="131.5" r=".47"/>
<circle cx="66.8" cy="140.8" r=".47"/>
<circle cx="57.4" cy="131.5" r=".47"/>
<circle cx="78.5" cy="140.8" r=".47"/>
<circle cx="43.3" cy="176.1" r=".47"/>
<circle cx="43.3" cy="169" r=".47"/>
<circle cx="43.3" cy="162" r=".47"/>
<circle cx="57.4" cy="140.8" r=".47"/>
<circle cx="57.4" cy="176.1" r=".47"/>
<circle cx="57.4" cy="166.7" r=".47"/>
<circle cx="29.2" cy="176.1" r=".47"/>
<circle cx="78.5" cy="162" r=".47"/>
<circle cx="57.4" cy="150.2" r=".47"/>
<circle cx="250.2" cy="105.6" r=".47"/>
<circle cx="259.6" cy="98.6" r=".47"/>
<circle cx="186.7" cy="96.2" r=".47"/>
<circle cx="210.2" cy="103.3" r=".47"/>
<circle cx="217.3" cy="110.3" r=".47"/>
<circle cx="217.3" cy="103.3" r=".47"/>
<circle cx="224.3" cy="136.2" r=".47"/>
<circle cx="205.5" cy="136.2" r=".47"/>
<circle cx="214.9" cy="136.2" r=".47"/>
<circle cx="224.3" cy="147.9" r=".47"/>
<circle cx="238.5" cy="138.5" r=".47"/>
<circle cx="259.6" cy="131.5" r=".47"/>
<circle cx="259.6" cy="145.5" r=".47"/>
<circle cx="271.4" cy="145.5" r=".47"/>
<circle cx="118.5" cy="183.1" r=".47"/>
<circle cx="158.5" cy="169" r=".47"/>
<circle cx="172.6" cy="169" r=".47"/>
<circle cx="139.7" cy="176.1" r=".47"/>
<circle cx="184.4" cy="124.4" r=".47"/>
<circle cx="106.8" cy="129.1" r=".47"/>
<circle cx="106.8" cy="133.8" r=".47"/>
<circle cx="111.5" cy="129.1" r=".47"/>
<circle cx="139.7" cy="126.8" r=".47"/>
<circle cx="196.1" cy="150.2" r=".47"/>
<circle cx="203.2" cy="150.2" r=".47"/>
<circle cx="189.1" cy="150.2" r=".47"/>
<circle cx="210.2" cy="162" r=".47"/>
<circle cx="203.2" cy="164.3" r=".47"/>
<circle cx="196.1" cy="166.7" r=".47"/>
<circle cx="189.1" cy="169" r=".47"/>
</g>
<path d="M125.6 119.7l.4 .5v.2h.3l.2 .3h.3v.2h.2l.2 .5h1.4v-.3l.5-.2v-.2l.7-.3v-.2l.5-.5M175 119.7l.4 .5v.2l.7 .3 .3 .4h.2v.3h1.2l.2-.3h.3l.2-.4h.2l1-1M226.7 159.6l.5 .5h.2a1.74 1.74 0 0 0 1.6 1.2 1.74 1.74 0 0 0 1.7-1.2h.2l.5-.5" fill="none" stroke="#f00" stroke-width=".23"/>
<path d="M248 159.8h16.3v14h-16.3z" fill="#ffffb0"/>
<g fill="none" stroke="#800000" stroke-width=".21">
<path d="M247.9 159.7h16.4v14.1h-16.4z"/>
<circle cx="266" cy="159.6" r=".71"/>
<circle cx="266" cy="162" r=".7"/>
<circle cx="266" cy="164.3" r=".7"/>
<circle cx="266" cy="171.4" r=".7"/>
<circle cx="266" cy="169" r=".7"/>
<circle cx="266" cy="166.7" r=".7"/>
</g>
<path d="M264.3 159.6h1M264.3 162h1M264.3 164.3h1M264.3 166.7h1M264.3 169h1M264.3 171.4h1" fill="none" stroke="#800000" stroke-width=".23"/>
<g fill="#800000" stroke="#800000" stroke-width=".21">
<circle cx="85.6" cy="169" r=".47"/>
<circle cx="85.6" cy="176.1" r=".47"/>
<circle cx="85.6" cy="162" r=".47"/>
<circle cx="99.7" cy="166.7" r=".47"/>
</g>
<path d="M85.6 157.3v4.7M97.4 157.3h2.3v9.4" fill="none" stroke="#000080" stroke-width=".23"/>
<text font-size="4.2" fill="#000080" x="203.2" y="177.4">VFD-M-CB2</text>
<g font-size="2.5" fill="#000080">
<text x="219.6" y="184.8">http://liheming.jimdo.com</text>
<text x="266.7" y="184.8">V1.0</text>
</g>
<g font-size="2.1">
<text x="46.1" y="22.9">1</text>
<text x="113.6" y="22.9">2</text>
<text x="181.1" y="22.9">3</text>
<text x="248.6" y="22.9">4</text>
<text x="14.3" y="42.8">D</text>
<text x="280.1" y="42.8">D</text>
<text x="14.3" y="87.5">C</text>
<text x="280.1" y="87.5">C</text>
<text x="124.6" y="122.7">1</text>
<text x="124.6" y="125">2</text>
<text x="129.1" y="125">15</text>
<text x="129.1" y="122.7">16</text>
<text x="174" y="122.7">1</text>
<text x="174" y="125">2</text>
<text x="178.5" y="125">13</text>
<text x="178.5" y="122.7">14</text>
<text x="124.6" y="127.4">3</text>
<text x="124.6" y="129.7">4</text>
<text x="129.1" y="129.7">13</text>
<text x="129.1" y="127.4">14</text>
<text x="174" y="127.4">3</text>
<text x="174" y="129.7">4</text>
<text x="178.5" y="129.7">11</text>
<text x="178.5" y="127.4">12</text>
<text x="14.3" y="132.1">B</text>
<text x="124.6" y="132.1">5</text>
<text x="124.6" y="134.4">6</text>
<text x="124.6" y="136.8">7</text>
<text x="129.1" y="136.8">10</text>
<text x="129.1" y="134.4">11</text>
<text x="129.1" y="132.1">12</text>
<text x="174" y="132.1">5</text>
<text x="174" y="134.4">6</text>
<text x="174" y="136.8">7</text>
<text x="178.5" y="132.1">10</text>
<text x="179.7" y="136.8">8</text>
<text x="179.7" y="134.4">9</text>
<text x="280.1" y="132.1">B</text>
<text x="124.6" y="139.1">8</text>
<text x="130.3" y="139.1">9</text>
<text x="225.7" y="162.6">1</text>
<text x="225.7" y="164.9">2</text>
<text x="225.7" y="167.3">3</text>
<text x="231.4" y="167.3">6</text>
<text x="231.4" y="164.9">7</text>
<text x="231.4" y="162.6">8</text>
<text x="225.7" y="169.6">4</text>
<text x="231.4" y="169.6">5</text>
<text x="14.3" y="176.7">A</text>
<text x="197.3" y="175.5">Title</text>
<text x="280.1" y="176.7">A</text>
<text x="197.3" y="182.6">Size</text>
<text x="209" y="182.6">Number</text>
<text x="256.1" y="182.6">Revision</text>
<text x="197.3" y="189.6">Date:</text>
<text x="197.3" y="192">File:</text>
<text x="198.5" y="186.1">A4</text>
<text x="207.9" y="189.6">7-Jan-2012</text>
<text x="207.9" y="192">D:\变频器\tu20111110\台湾变频器图纸.ddb</text>
<text x="244.3" y="189.6">Sheet</text>
<text x="244.3" y="192">Drawn By:</text>
<text x="250.9" y="189.6">of</text>
<text x="46.1" y="196.6">1</text>
<text x="113.6" y="196.6">2</text>
<text x="181.1" y="196.6">3</text>
<text x="248.6" y="196.6">4</text>
</g>
<g font-size="2.1" fill="#800000">
<text x="38.8" y="27.5">-2.5V</text>
<text x="81.6" y="29.9">+5V</text>
<text x="118.8" y="28.7">Iu</text>
<text x="248.6" y="27.5">+5V</text>
<text x="118.3" y="35.7">Iw</text>
<text x="24.7" y="42.8">Iu</text>
<text x="97.8" y="45.1">CPU</text>
<text x="264.8" y="42.8">CPU</text>
<text x="38.8" y="60.5">-2.5V</text>
<text x="81.6" y="62.8">+5V</text>
<text x="265" y="60.5">+5V</text>
<text x="118.8" y="71">Iu</text>
<text x="173.3" y="66.3">+5V</text>
<text x="187.2" y="75.7">B</text>
<text x="226.5" y="74.5">VREF</text>
<text x="269.5" y="75.7">C</text>
<text x="97.8" y="78.1">CPU</text>
<text x="258" y="83.9">+5V</text>
<text x="38.8" y="93.3">-2.5V</text>
<text x="81.6" y="95.7">+5V</text>
<text x="118.3" y="99.2">Iw</text>
<text x="180.2" y="96.9">DCS</text>
<text x="262.5" y="99.2">A</text>
<text x="24.2" y="108.6">Iw</text>
<text x="97.8" y="110.9">CPU</text>
<text x="197.5" y="110.9">VREF</text>
<text x="105.2" y="114.5">+5V</text>
<text x="114" y="122.7">CPU</text>
<text x="114" y="125">CPU</text>
<text x="137.8" y="122.7">+5V</text>
<text x="163.4" y="122.7">CPU</text>
<text x="163.4" y="125">CPU</text>
<text x="187.2" y="122.7">+5V</text>
<text x="65.1" y="126.2">+5V</text>
<text x="99.9" y="129.7">CPU</text>
<text x="116.7" y="127.4">C</text>
<text x="163.4" y="129.7">CPU</text>
<text x="257.5" y="128.5">+15V</text>
<text x="99.9" y="134.4">CPU</text>
<text x="114.6" y="132.1">+5V</text>
<text x="116.7" y="136.8">B</text>
<text x="137.8" y="134.4">A</text>
<text x="137.8" y="136.8">CPU</text>
<text x="163.4" y="132.1">CPU</text>
<text x="187.2" y="136.8">CPU</text>
<text x="200.2" y="136.8">TH</text>
<text x="26.6" y="139.1">Us</text>
<text x="81.4" y="141.5">CPU</text>
<text x="137.8" y="139.1">CPU</text>
<text x="105.2" y="149.7">+5V</text>
<text x="274.2" y="146.1">FAN</text>
<text x="182.7" y="150.9">+5V</text>
<text x="26.6" y="161.4">VREF</text>
<text x="138" y="161.4">+5V</text>
<text x="152.8" y="160.3">RB</text>
<text x="175.4" y="157.9">RC</text>
<text x="267.1" y="160.3">G1'</text>
<text x="60.2" y="167.3">G7'</text>
<text x="175.4" y="162.6">RA</text>
<text x="189.3" y="167.3">CPU</text>
<text x="196.3" y="164.9">CPU</text>
<text x="203.5" y="162.6">CPU</text>
<text x="238.9" y="162.6">+5V</text>
<text x="238.9" y="167.3">+5V</text>
<text x="267.1" y="162.6">G2'</text>
<text x="267.1" y="164.9">G3'</text>
<text x="267.1" y="167.3">G4'</text>
<text x="116.8" y="168.5">+5V</text>
<text x="175.4" y="169.6">+15V</text>
<text x="182.3" y="169.6">CPU</text>
<text x="267.1" y="169.6">G5'</text>
<text x="267.1" y="172">G6'</text>
<text x="65.9" y="176.7">VREF</text>
<text x="98" y="182.6">+5V</text>
<text x="111.7" y="183.7">CPU</text>
<text x="55.7" y="192">+5V</text>
</g>
<g font-size="2.1" fill="#000080">
<text x="64.4" y="26.9">R104</text>
<text x="125.6" y="26.9">R76</text>
<text x="139.7" y="26.9">R19</text>
<text x="179.7" y="29.2">R22</text>
<text x="41.7" y="34.6">R111</text>
<text x="54.8" y="32.3">D21</text>
<text x="64.4" y="30.6">10K</text>
<text x="125.6" y="30.6">10K</text>
<text x="125.6" y="33.9">R16</text>
<text x="135" y="34.6">9</text>
<text x="139.7" y="30.6">10K</text>
<text x="179.7" y="32.9">10K</text>
<text x="215" y="31.5">R78</text>
<text x="215" y="35.3">18K</text>
<text x="252.6" y="34.4">D4</text>
<text x="31.5" y="40.9">R103</text>
<text x="41.7" y="36.9">10K</text>
<text x="50.3" y="41.7">9</text>
<text x="54.8" y="39.3">DIODE</text>
<text x="66.5" y="41.7">D22</text>
<text x="85.6" y="36.7">D2</text>
<text x="85.6" y="39">DIODE1</text>
<text x="125.6" y="37.6">10K</text>
<text x="135" y="39.3">10</text>
<text x="144.2" y="41.4">U3C</text>
<text x="146.7" y="36.9">8</text>
<text x="151.5" y="36.3">R23</text>
<text x="151.5" y="40">10K</text>
<text x="212.6" y="39.3">2</text>
<text x="224.4" y="41.7">1</text>
<text x="229" y="40.9">R54</text>
<text x="252.6" y="40.9">R27</text>
<text x="252.6" y="36.7">DIODE1</text>
<text x="31.5" y="44.7">10K</text>
<text x="50.3" y="46.3">10</text>
<text x="62.1" y="44">8</text>
<text x="85.6" y="43.3">R25</text>
<text x="85.6" y="47">270R</text>
<text x="135.7" y="44">R18</text>
<text x="135.7" y="46.3">3.3K</text>
<text x="144.2" y="44.2">074</text>
<text x="167.9" y="44">6</text>
<text x="179.7" y="46.3">7</text>
<text x="184.1" y="44">D1</text>
<text x="196.1" y="45.6">R79</text>
<text x="212.6" y="44">3</text>
<text x="221.7" y="46.1">U8A</text>
<text x="229" y="44.7">1K</text>
<text x="240.8" y="46.1">C27</text>
<text x="252.6" y="44.7">270R</text>
<text x="59.5" y="48.4">U11C</text>
<text x="59.5" y="51.2">3303</text>
<text x="66.5" y="48.7">DIODE</text>
<text x="97.4" y="50.8">C13</text>
<text x="97.4" y="53.2">CAP</text>
<text x="167.9" y="48.7">5</text>
<text x="177.1" y="50.8">U3B</text>
<text x="177.1" y="53.6">074</text>
<text x="184.1" y="51.1">DIODE</text>
<text x="196.1" y="49.4">22K</text>
<text x="221.7" y="49">074</text>
<text x="240.8" y="48.4">CAP</text>
<text x="64.4" y="59.7">R106</text>
<text x="146.7" y="55">R62</text>
<text x="146.7" y="58.8">10K</text>
<text x="243.2" y="57.3">R52</text>
<text x="29.9" y="62.8">R105</text>
<text x="29.9" y="65.1">10K</text>
<text x="54.8" y="65.1">D20</text>
<text x="64.4" y="63.5">10K</text>
<text x="182" y="64.4">R67</text>
<text x="196.1" y="64.4">R66</text>
<text x="207.9" y="64.4">R61</text>
<text x="243.2" y="64.4">R53</text>
<text x="243.2" y="61.1">20K</text>
<text x="41.7" y="67.5">R107</text>
<text x="41.7" y="69.8">10K</text>
<text x="85.6" y="69.6">D6</text>
<text x="85.6" y="71.9">DIODE1</text>
<text x="125.6" y="69.1">R68</text>
<text x="135" y="69.8">13</text>
<text x="151.2" y="69.8">D17</text>
<text x="163.2" y="71.5">R69</text>
<text x="182" y="68.2">4.7K</text>
<text x="196.1" y="68.2">30K</text>
<text x="207.9" y="68.2">2.2K</text>
<text x="212.6" y="71.9">C34</text>
<text x="240.8" y="71.9">C29</text>
<text x="243.2" y="68.2">10K</text>
<text x="267.4" y="67.5">R59</text>
<text x="267.4" y="69.8">4.7K</text>
<text x="50.3" y="74.5">13</text>
<text x="54.8" y="72.2">DIODE</text>
<text x="62.1" y="76.9">14</text>
<text x="66.5" y="74.5">D19</text>
<text x="85.6" y="76.1">R24</text>
<text x="125.6" y="72.9">10K</text>
<text x="135" y="74.5">12</text>
<text x="144.2" y="76.6">U3D</text>
<text x="146.7" y="72.2">14</text>
<text x="151.2" y="76.9">DIODE</text>
<text x="163.2" y="75.2">22K</text>
<text x="191.4" y="74.5">1</text>
<text x="203.2" y="76.9">6</text>
<text x="203.2" y="72.2">7</text>
<text x="212.6" y="74.3">CAP</text>
<text x="212.6" y="76.1">R65</text>
<text x="238.4" y="76.1">R58</text>
<text x="240.8" y="74.3">CAP</text>
<text x="252.6" y="76.9">10</text>
<text x="252.6" y="72.2">11</text>
<text x="264.3" y="74.5">13</text>
<text x="50.3" y="79.2">12</text>
<text x="59.5" y="81.3">U11D</text>
<text x="66.5" y="81.5">DIODE</text>
<text x="85.6" y="79.9">270R</text>
<text x="97.4" y="83.7">C12</text>
<text x="144.2" y="79.4">074</text>
<text x="146.7" y="83.2">R83</text>
<text x="193.5" y="81.3">U7A</text>
<text x="212.6" y="79.9">3K</text>
<text x="212.6" y="83.2">R70</text>
<text x="238.4" y="79.9">3K</text>
<text x="238.4" y="83.2">R1</text>
<text x="261.7" y="79">U7C</text>
<text x="261.7" y="81.8">239</text>
<text x="29.9" y="86.3">R112</text>
<text x="29.9" y="88.6">10K</text>
<text x="59.5" y="84.2">3303</text>
<text x="97.4" y="86">CAP</text>
<text x="146.7" y="87">10K</text>
<text x="193.5" y="84.2">239</text>
<text x="212.6" y="87">12K</text>
<text x="238.4" y="87">12K</text>
<text x="64.4" y="92.6">R115</text>
<text x="189.1" y="94.9">R172</text>
<text x="200.6" y="93.3">D42</text>
<text x="260.3" y="90.9">R159</text>
<text x="260.3" y="93.3">4.7K</text>
<text x="41.7" y="100.3">R113</text>
<text x="54.8" y="98">D24</text>
<text x="64.4" y="96.4">10K</text>
<text x="125.6" y="97.3">R84</text>
<text x="125.6" y="101">10K</text>
<text x="135" y="98">2</text>
<text x="146.7" y="100.3">1</text>
<text x="151.2" y="98">D18</text>
<text x="163.2" y="99.7">R85</text>
<text x="189.1" y="98.7">2K</text>
<text x="200.6" y="100.3">DIODE</text>
<text x="219.6" y="100.1">C73</text>
<text x="31.5" y="106.7">R116</text>
<text x="41.7" y="102.7">10K</text>
<text x="50.3" y="107.4">6</text>
<text x="54.8" y="105.1">DIODE</text>
<text x="66.5" y="107.4">D23</text>
<text x="85.6" y="102.5">D5</text>
<text x="85.6" y="104.8">DIODE1</text>
<text x="135" y="102.7">3</text>
<text x="144.2" y="104.8">U3A</text>
<text x="144.2" y="107.6">074</text>
<text x="151.2" y="105.1">DIODE</text>
<text x="163.2" y="103.4">22K</text>
<text x="196.1" y="102">R153</text>
<text x="196.1" y="105.8">20K</text>
<text x="219.6" y="102.5">CAP 6</text>
<text x="219.6" y="107.2">C79</text>
<text x="224.4" y="107.4">5</text>
<text x="236.1" y="105.1">7</text>
<text x="240.8" y="104.3">R157</text>
<text x="262" y="102.7">Q9</text>
<text x="262" y="105.1">NPN</text>
<text x="31.5" y="110.4">10K</text>
<text x="50.3" y="112.1">5</text>
<text x="62.1" y="109.7">7</text>
<text x="85.6" y="109.1">R28</text>
<text x="85.6" y="112.8">270R</text>
<text x="207.9" y="109.1">R156</text>
<text x="207.9" y="112.8">4.3K</text>
<text x="219.6" y="109.5">CAP</text>
<text x="233.5" y="109.5">U8C</text>
<text x="233.5" y="112.4">074</text>
<text x="240.8" y="108.1">2K</text>
<text x="251" y="112.1">R158</text>
<text x="59.5" y="114.2">U11B</text>
<text x="59.5" y="117">3303</text>
<text x="66.5" y="114.5">DIODE</text>
<text x="97.4" y="116.6">C17</text>
<text x="97.4" y="118.9">CAP</text>
<text x="123.2" y="119.1">U9</text>
<text x="172.6" y="119.1">U6</text>
<text x="207.9" y="116.1">R155</text>
<text x="207.9" y="119.8">2K</text>
<text x="251" y="114.5">4.7K</text>
<text x="47.8" y="121.5">C33</text>
<text x="107.4" y="121.5">R81</text>
<text x="107.4" y="123.9">4.7K</text>
<text x="45.6" y="130.1">R54</text>
<text x="47.8" y="128.5">CAP</text>
<text x="206.2" y="128.5">R117</text>
<text x="206.2" y="130.9">2.7K</text>
<text x="217.3" y="130.7">C47</text>
<text x="226.7" y="130.7">C15</text>
<text x="233.5" y="130.7">U11A</text>
<text x="33.9" y="137.3">R63</text>
<text x="43.3" y="137.9">13</text>
<text x="45.6" y="134">3.3K</text>
<text x="69.2" y="133">D3</text>
<text x="69.2" y="135.3">DIODE1</text>
<text x="107.4" y="137.9">R80</text>
<text x="217.3" y="133">CAP</text>
<text x="224.4" y="135.6">3</text>
<text x="226.7" y="133">CAP</text>
<text x="233.5" y="133.4">3303</text>
<text x="236.1" y="137.9">1</text>
<text x="240.8" y="137.3">R29</text>
<text x="262" y="137.9">Q2</text>
<text x="272.1" y="135.6">R41</text>
<text x="272.1" y="137.9">100R</text>
<text x="33.9" y="141">18K</text>
<text x="43.3" y="142.6">12</text>
<text x="55" y="140.3">14</text>
<text x="69.2" y="139.5">R26</text>
<text x="69.2" y="143.4">270R</text>
<text x="107.4" y="140.3">4.7K</text>
<text x="123.2" y="142.6">14043</text>
<text x="172.6" y="140.3">74HC08</text>
<text x="224.4" y="140.3">2</text>
<text x="240.8" y="141">1K</text>
<text x="262" y="140.3">DKQY</text>
<text x="52.4" y="144.7">U5D</text>
<text x="52.4" y="147.6">3303</text>
<text x="80.9" y="144.7">C14</text>
<text x="80.9" y="147.1">CAP</text>
<text x="215" y="146.7">R119</text>
<text x="226.7" y="146.7">R118</text>
<text x="43.9" y="154.4">R55</text>
<text x="189.7" y="154.4">R15</text>
<text x="196.8" y="154.4">R14</text>
<text x="203.9" y="154.4">R13</text>
<text x="210.9" y="154.4">R12</text>
<text x="215" y="150.4">10K</text>
<text x="226.7" y="150.4">36K</text>
<text x="250.2" y="154.1">100u/25V</text>
<text x="252.6" y="151.8">C80</text>
<text x="273.7" y="151.8">D7</text>
<text x="43.9" y="156.7">1K</text>
<text x="50.1" y="158.8">U7D</text>
<text x="50.1" y="161.6">239</text>
<text x="69.2" y="160.7">R75</text>
<text x="90.3" y="156.1">R74</text>
<text x="90.3" y="159.8">240K</text>
<text x="163" y="156.5">RLY1</text>
<text x="189.7" y="156.7">4.7K</text>
<text x="196.8" y="156.7">4.7K</text>
<text x="203.9" y="156.7">4.7K</text>
<text x="210.9" y="156.7">4.7K</text>
<text x="226.7" y="159.1">U2</text>
<text x="254.9" y="159.1">U4</text>
<text x="38.6" y="165.9">C28</text>
<text x="43.3" y="163.8">8</text>
<text x="55" y="166.1">14</text>
<text x="69.2" y="164.4">11K</text>
<text x="80.9" y="165.9">C36</text>
<text x="85.6" y="163.8">5</text>
<text x="97.4" y="166.1">2</text>
<text x="254.9" y="166.1">CPU</text>
<text x="29.9" y="168.5">R57</text>
<text x="29.9" y="170.8">1K</text>
<text x="38.6" y="168.2">CAP 9</text>
<text x="80.9" y="168.2">CAP 4</text>
<text x="92.5" y="172.9">U7B</text>
<text x="100.4" y="170.8">R73</text>
<text x="100.4" y="173.2">4.7K</text>
<text x="140.4" y="168.5">R37</text>
<text x="140.4" y="170.8">4.7K</text>
<text x="151.5" y="173.2">Q3</text>
<text x="224.4" y="173.2">93C56</text>
<text x="33.9" y="174.8">R49</text>
<text x="33.9" y="178.6">10K</text>
<text x="45.6" y="174.8">R50</text>
<text x="45.6" y="178.6">240K</text>
<text x="76.2" y="174.8">R72</text>
<text x="76.2" y="178.6">4.7K</text>
<text x="92.5" y="175.8">239</text>
<text x="119.2" y="175.5">R38</text>
<text x="119.2" y="177.9">4.7K</text>
<text x="151.5" y="175.5">NPN</text>
<text x="163" y="177.9">D8</text>
<text x="252.6" y="177.9">3811082502</text>
<text x="29.9" y="180.2">R56</text>
<text x="29.9" y="182.6">3.9K</text>
<text x="58.1" y="180.2">R51</text>
<text x="58.1" y="182.6">4.7K</text>
<text x="86.3" y="180.2">R71</text>
<text x="86.3" y="182.6">24K</text>
<text x="120.9" y="181.9">R34</text>
<text x="120.9" y="185.6">4.7K</text>
<text x="142.1" y="184.9">Q4</text>
<text x="163" y="184.9">DIODE</text>
<text x="142.1" y="187.3">NPN</text>
<text x="266.7" y="192">李和明</text>
<text x="266.7" y="189.6">2/2</text>
</g>
</svg>
